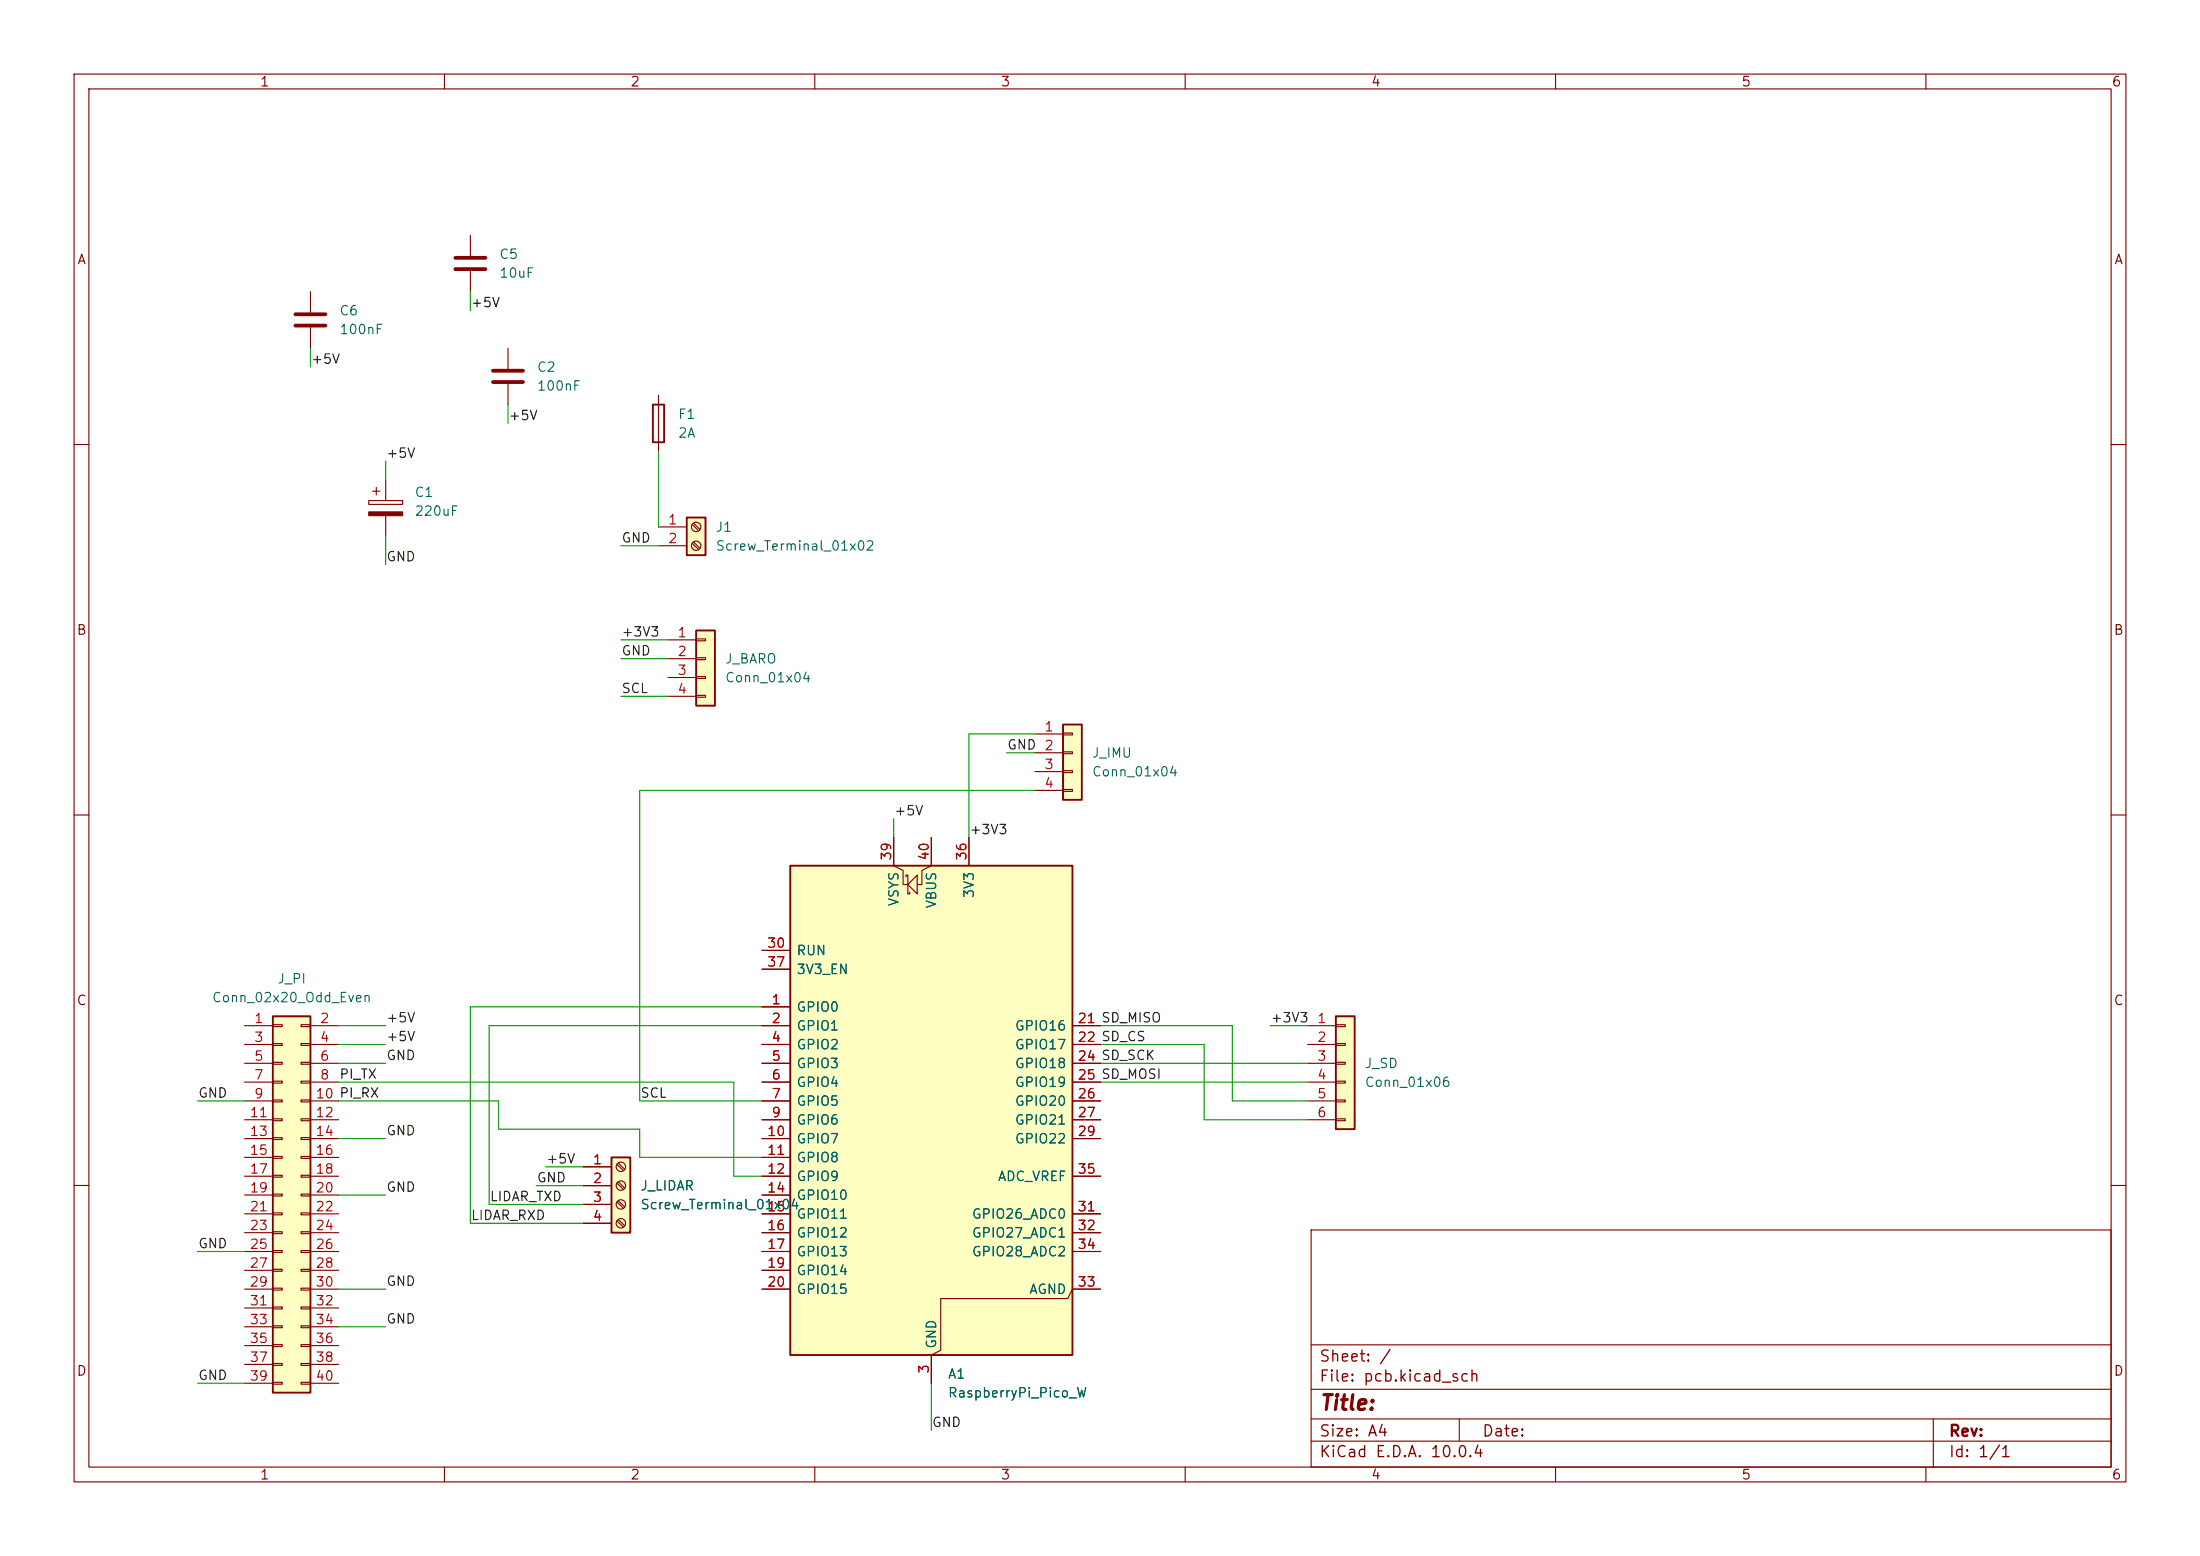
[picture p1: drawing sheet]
<svg xmlns="http://www.w3.org/2000/svg" width="297mm" height="210mm" viewBox="0 0 297 210" stroke-linecap="round" stroke-linejoin="round" font-family="sans-serif">
<g fill="none" stroke="#840000" stroke-width=".15">
<path d="M10 10h277v190h-277zM12 12h273v186h-273zM60 10v2M110 10v2M160 10v2M210 10v2M260 10v2M41.9 39.4v2.8M63.5 31.8v2.7M63.5 36.6v2.8M41.9 44.2v2.8M88.9 53.3v7.7"/>
<path d="M10 60h2M285 60h2M10 110h2M285 110h2M10 160h2M177 166h108v32h-108zM285 160h2M60 198v2M110 198v2M160 198v2M177 194.5h108M177 191.5h108"/>
<path d="M177 187.5h108M177 181.5h108M197 191.5v3M210 198v2M260 198v2M261 191.5v6.5"/>
</g>
<path d="M61.5 34.8h4M61.5 36.3h4M39.9 42.4h4M39.9 43.9h4" fill="none" stroke="#840000" stroke-width=".51"/>
<path d="M88.1 54.6h1.6v5.1h-1.6z" fill="none" stroke="#840000" stroke-width=".25"/>
<path d="M143.5 97.8h2.5v10.2h-2.5z" fill="#ffffc2"/>
<path d="M143.5 97.8h2.5v10.2h-2.5z" fill="none" stroke="#840000" stroke-width=".25"/>
<path d="M68.6 47v2.8M68.6 51.8v2.8M139.7 99.1h3.8M143.5 98.9h1.3v.3h-1.3zM139.7 101.6h3.8M139.7 104.1h3.8M139.7 106.7h3.8M143.5 101.5h1.3v.2h-1.3zM143.5 104h1.3v.3h-1.3zM143.5 106.6h1.3v.2h-1.3z" fill="none" stroke="#840000" stroke-width=".15"/>
<path d="M66.5 50h4.1M66.5 51.6h4.1" fill="none" stroke="#840000" stroke-width=".51"/>
<path d="M92.7 69.9h2.5v5h-2.5z" fill="#ffffc2"/>
<path d="M92.7 69.9h2.5v5h-2.5z" fill="none" stroke="#840000" stroke-width=".25"/>
<g fill="none" stroke="#840000" stroke-width=".15">
<path d="M88.9 71.1h3.8M88.9 73.7h3.8M93.4 70.8l.9 .8M93.4 73.3l.9 .9M93.6 70.6l.9 .9M93.6 73.2l.9 .8"/>
<circle cx="94" cy="73.7" r=".63"/>
<circle cx="94" cy="71.1" r=".63"/>
</g>
<path d="M106.7 116.8h38.1v66.1h-38.1z" fill="#ffffc2"/>
<path d="M106.7 116.8h38.1v66.1h-38.1z" fill="none" stroke="#840000" stroke-width=".25"/>
<g fill="none" stroke="#840000" stroke-width=".15">
<path d="M120.6 113v3.8l1.3 .7v1.9h.7M122.3 118.4v-.3h.3v2.6h.2v-.3M123.8 118.1v2.6l-1.2-1.3zM125.7 113v3.8l-1.2 .7v1.9h-.7M130.8 113v3.8M102.9 135.9h3.8M102.9 138.4h3.8M102.9 128.3h3.8M102.9 130.8h3.8M144.8 138.4h3.8M102.9 141h3.8M102.9 143.5h3.8"/>
<path d="M102.9 146.1h3.8M102.9 148.6h3.8M102.9 151.1h3.8M102.9 153.7h3.8M102.9 156.2h3.8M102.9 158.8h3.8M144.8 141h3.8M144.8 143.5h3.8M144.8 146.1h3.8M144.8 148.6h3.8M144.8 151.1h3.8M144.8 153.7h3.8"/>
<path d="M144.8 158.8h3.8M102.9 161.3h3.8M102.9 163.8h3.8M102.9 166.4h3.8M102.9 168.9h3.8M102.9 171.5h3.8M102.9 174h3.8M144.8 163.8h3.8M144.8 166.4h3.8M144.8 168.9h3.8M148.6 174h-3.8l-.7 1.3h-17.1v6.9l-1.3 .7v3.8"/>
</g>
<path d="M94 85.1h2.5v10.2h-2.5z" fill="#ffffc2"/>
<path d="M94 85.1h2.5v10.2h-2.5z" fill="none" stroke="#840000" stroke-width=".25"/>
<path d="M90.2 86.4h3.8M90.2 88.9h3.8M90.2 91.4h3.8M90.2 94h3.8M94 86.2h1.2v.3h-1.2zM94 88.8h1.2v.2h-1.2zM94 91.3h1.2v.3h-1.2zM94 93.9h1.2v.2h-1.2z" fill="none" stroke="#840000" stroke-width=".15"/>
<path d="M180.3 137.2h2.6v15.2h-2.6z" fill="#ffffc2"/>
<path d="M180.3 137.2h2.6v15.2h-2.6z" fill="none" stroke="#840000" stroke-width=".25"/>
<g fill="none" stroke="#840000" stroke-width=".15">
<path d="M49.8 67.6h4.6v.5h-4.6zM50.3 66.3h1M50.8 65.8v1M52.1 64.8v2.8M52.1 69.6v2.8M176.5 138.4h3.8M180.3 138.3h1.3v.3h-1.3zM176.5 141h3.8M176.5 143.5h3.8M176.5 146.1h3.8M176.5 148.6h3.8M176.5 151.1h3.8"/>
<path d="M180.3 140.8h1.3v.3h-1.3zM180.3 143.4h1.3v.2h-1.3zM180.3 145.9h1.3v.3h-1.3zM180.3 148.5h1.3v.2h-1.3zM180.3 151h1.3v.3h-1.3z"/>
</g>
<path d="M49.8 69.1h4.6v.5h-4.6z" fill="#840000" stroke="#840000" stroke-width=".15"/>
<path d="M82.5 156.2h2.6v10.2h-2.6z" fill="#ffffc2"/>
<path d="M82.5 156.2h2.6v10.2h-2.6z" fill="none" stroke="#840000" stroke-width=".25"/>
<g fill="none" stroke="#840000" stroke-width=".15">
<path d="M78.7 157.5h3.8M83.3 157.1l.9 .9M83.3 159.7l.9 .8M83.5 157l.8 .8M83.5 159.5l.8 .9M78.7 160h3.8M78.7 162.6h3.8M78.7 165.1h3.8M83.3 162.2l.9 .9M83.3 164.8l.9 .8M83.5 162.1l.8 .8M83.5 164.6l.8 .8"/>
<circle cx="83.8" cy="157.5" r=".63"/>
<circle cx="83.8" cy="162.6" r=".63"/>
<circle cx="83.8" cy="160" r=".63"/>
<circle cx="83.8" cy="165.1" r=".63"/>
</g>
<path d="M36.8 137.2h5.1v50.8h-5.1z" fill="#ffffc2"/>
<path d="M36.8 137.2h5.1v50.8h-5.1z" fill="none" stroke="#840000" stroke-width=".25"/>
<g fill="none" stroke="#840000" stroke-width=".15">
<path d="M120.6 113v3.8M125.7 113v3.8M130.8 113v3.8M33 138.4h3.8M36.8 138.3h1.3v.3h-1.3zM40.6 138.3h1.3v.3h-1.3zM41.9 138.4h3.8M102.9 138.4h3.8M102.9 135.9h3.8M102.9 128.3h3.8M102.9 130.8h3.8M144.8 138.4h3.8"/>
<path d="M33 141h3.8M33 143.5h3.8M33 146.1h3.8M33 148.6h3.8M33 151.1h3.8M33 153.7h3.8M33 156.2h3.8M33 158.8h3.8M36.8 140.8h1.3v.3h-1.3zM36.8 143.4h1.3v.2h-1.3zM36.8 145.9h1.3v.3h-1.3zM36.8 148.5h1.3v.2h-1.3z"/>
<path d="M36.8 151h1.3v.3h-1.3zM36.8 153.5h1.3v.3h-1.3zM36.8 156.1h1.3v.2h-1.3zM36.8 158.6h1.3v.3h-1.3zM40.6 140.8h1.3v.3h-1.3zM40.6 143.4h1.3v.2h-1.3zM40.6 145.9h1.3v.3h-1.3zM40.6 148.5h1.3v.2h-1.3zM40.6 151h1.3v.3h-1.3zM40.6 153.5h1.3v.3h-1.3zM40.6 156.1h1.3v.2h-1.3zM40.6 158.6h1.3v.3h-1.3z"/>
<path d="M41.9 141h3.8M41.9 143.5h3.8M41.9 146.1h3.8M41.9 148.6h3.8M41.9 151.1h3.8M41.9 153.7h3.8M41.9 156.2h3.8M41.9 158.8h3.8M78.7 157.5h3.8M102.9 141h3.8M102.9 143.5h3.8M102.9 146.1h3.8"/>
<path d="M102.9 148.6h3.8M102.9 151.1h3.8M102.9 153.7h3.8M102.9 156.2h3.8M102.9 158.8h3.8M144.8 141h3.8M144.8 143.5h3.8M144.8 146.1h3.8M144.8 148.6h3.8M144.8 151.1h3.8M144.8 153.7h3.8M144.8 158.8h3.8"/>
<path d="M33 161.3h3.8M33 163.8h3.8M33 166.4h3.8M33 168.9h3.8M33 171.5h3.8M33 174h3.8M33 176.5h3.8M33 179.1h3.8M36.8 161.2h1.3v.2h-1.3zM36.8 163.7h1.3v.3h-1.3zM36.8 166.2h1.3v.3h-1.3zM36.8 168.8h1.3v.2h-1.3z"/>
<path d="M36.8 171.3h1.3v.3h-1.3zM36.8 173.9h1.3v.2h-1.3zM36.8 176.4h1.3v.3h-1.3zM36.8 178.9h1.3v.3h-1.3zM40.6 161.2h1.3v.2h-1.3zM40.6 163.7h1.3v.3h-1.3zM40.6 166.2h1.3v.3h-1.3zM40.6 168.8h1.3v.2h-1.3zM40.6 171.3h1.3v.3h-1.3zM40.6 173.9h1.3v.2h-1.3zM40.6 176.4h1.3v.3h-1.3zM40.6 178.9h1.3v.3h-1.3z"/>
<path d="M41.9 161.3h3.8M41.9 163.8h3.8M41.9 166.4h3.8M41.9 168.9h3.8M41.9 171.5h3.8M41.9 174h3.8M41.9 176.5h3.8M41.9 179.1h3.8M78.7 160h3.8M78.7 162.6h3.8M78.7 165.1h3.8M102.9 161.3h3.8"/>
<path d="M102.9 163.8h3.8M102.9 166.4h3.8M102.9 168.9h3.8M102.9 171.5h3.8M102.9 174h3.8M144.8 163.8h3.8M144.8 166.4h3.8M144.8 168.9h3.8M144.8 174h3.8M33 181.6h3.8M33 184.2h3.8M33 186.7h3.8"/>
<path d="M36.8 181.5h1.3v.2h-1.3zM36.8 184h1.3v.3h-1.3zM36.8 186.6h1.3v.2h-1.3zM40.6 181.5h1.3v.2h-1.3zM40.6 184h1.3v.3h-1.3zM40.6 186.6h1.3v.2h-1.3zM41.9 181.6h3.8M41.9 184.2h3.8M41.9 186.7h3.8M125.7 182.9v3.8"/>
</g>
<g fill="none" stroke="#009600" stroke-width=".15">
<path d="M63.5 39.4v2.5M41.9 47v2.5M68.6 54.6v2.6M52.1 62.2v2.6M52.1 72.4v3.8M83.8 73.7h5.1M88.9 61v10.1M83.8 88.9h6.4M83.8 86.4h6.4M83.8 94h6.4M139.7 99.1h-8.9v13.9M120.6 110.5v2.5"/>
<path d="M135.9 101.6h3.8M139.7 106.7h-53.3v41.9h16.5M45.7 138.4h6.4M102.9 135.9h-39.4v29.2h15.2M102.9 138.4h-36.9v24.2h12.7M148.6 138.4h17.8v10.2h10.1M171.4 138.4h5.1M26.7 148.6h6.3M45.7 146.1h53.4v12.7h3.8M45.7 148.6h21.6v3.8h19.1v3.8h16.5M45.7 141h6.4M45.7 153.7h6.4"/>
<path d="M45.7 143.5h6.4M73.7 157.5h5M148.6 141h14v10.1h13.9M148.6 146.1h27.9M148.6 143.5h27.9M26.7 168.9h6.3M45.7 161.3h6.4M45.7 174h6.4M45.7 179.1h6.4M72.4 160h6.3M26.7 186.7h6.3M125.7 186.7v6.3"/>
</g>
<text font-size="2" fill="#840000" x="178" y="190.8">Title:</text>
<g font-size="1.5" fill="#840000">
<text x="178" y="184.2">Sheet: /</text>
<text x="178" y="186.9">File: pcb.kicad_sch</text>
<text x="178" y="197.1">KiCad E.D.A. 10.0.4</text>
<text x="178" y="194.3">Size: A4</text>
<text x="200" y="194.3">Date:</text>
<text x="263" y="194.3">Rev:</text>
<text x="263" y="197.1">Id: 1/1</text>
</g>
<g font-size="1.3" fill="#840000">
<text x="35" y="12">1</text>
<text x="85" y="12">2</text>
<text x="135" y="12">3</text>
<text x="185" y="12">4</text>
<text x="235" y="12">5</text>
<text x="285" y="12">6</text>
<text x="10.3" y="36">A</text>
<text x="285.3" y="36">A</text>
<text x="10.3" y="86">B</text>
<text x="285.3" y="86">B</text>
<text x="10.3" y="136">C</text>
<text x="285.3" y="136">C</text>
<text x="10.3" y="186">D</text>
<text x="285.3" y="186">D</text>
<text x="35" y="200">1</text>
<text x="85" y="200">2</text>
<text x="135" y="200">3</text>
<text x="185" y="200">4</text>
<text x="235" y="200">5</text>
<text x="285" y="200">6</text>
</g>
<g font-size="1.3" fill="#006464">
<text x="67.3" y="35.3">C5</text>
<text x="67.3" y="37.8">10uF</text>
<text x="45.7" y="42.9">C6</text>
<text x="45.7" y="45.4">100nF</text>
<text x="72.4" y="50.5">C2</text>
<text x="72.4" y="53">100nF</text>
<text x="91.4" y="56.9">F1</text>
<text x="91.4" y="59.4">2A</text>
<text x="55.9" y="67.4">C1</text>
<text x="55.9" y="69.9">220uF</text>
<text x="96.5" y="72.1">J1</text>
<text x="96.5" y="74.6">Screw_Terminal_01x02</text>
<text x="97.8" y="89.9">J_BARO</text>
<text x="97.8" y="92.4">Conn_01x04</text>
<text x="147.3" y="102.6">J_IMU</text>
<text x="147.3" y="105.1">Conn_01x04</text>
<text x="121.6" y="122.4" transform="rotate(-90 121.6 122.4)">VSYS</text>
<text x="126.7" y="122.7" transform="rotate(-90 126.7 122.7)">VBUS</text>
<text x="131.8" y="121.3" transform="rotate(-90 131.8 121.3)">3V3</text>
<text x="107.4" y="129.2">RUN</text>
<text x="107.4" y="131.8">3V3_EN</text>
<text x="28.5" y="135.6">Conn_02x20_Odd_Even</text>
<text x="37.4" y="133.1">J_PI</text>
<text x="107.4" y="136.9">GPIO0</text>
<text x="107.4" y="139.4">GPIO1</text>
<text x="107.4" y="141.9">GPIO2</text>
<text x="136.9" y="139.4">GPIO16</text>
<text x="136.9" y="141.9">GPIO17</text>
<text x="107.4" y="144.5">GPIO3</text>
<text x="107.4" y="147">GPIO4</text>
<text x="107.4" y="149.6">GPIO5</text>
<text x="136.9" y="144.5">GPIO18</text>
<text x="136.9" y="147">GPIO19</text>
<text x="136.9" y="149.6">GPIO20</text>
<text x="184.2" y="144.5">J_SD</text>
<text x="184.2" y="147">Conn_01x06</text>
<text x="107.4" y="152.1">GPIO6</text>
<text x="107.4" y="154.6">GPIO7</text>
<text x="136.9" y="152.1">GPIO21</text>
<text x="136.9" y="154.6">GPIO22</text>
<text x="86.4" y="161">J_LIDAR</text>
<text x="107.4" y="157.2">GPIO8</text>
<text x="107.4" y="159.7">GPIO9</text>
<text x="134.6" y="159.7">ADC_VREF</text>
<text x="86.4" y="163.5">Screw_Terminal_01x04</text>
<text x="107.4" y="162.3">GPIO10</text>
<text x="107.4" y="164.8">GPIO11</text>
<text x="107.4" y="167.3">GPIO12</text>
<text x="131.1" y="164.8">GPIO26_ADC0</text>
<text x="131.1" y="167.3">GPIO27_ADC1</text>
<text x="107.4" y="169.9">GPIO13</text>
<text x="107.4" y="172.4">GPIO14</text>
<text x="131.1" y="169.9">GPIO28_ADC2</text>
<text x="107.4" y="175">GPIO15</text>
<text x="138.9" y="175">AGND</text>
<text x="126.7" y="182.1" transform="rotate(-90 126.7 182.1)">GND</text>
<text x="127.9" y="186.4">A1</text>
<text x="127.9" y="188.9">RaspberryPi_Pico_W</text>
</g>
<g font-size="1.3" fill="#0f0f0f">
<text x="63.5" y="41.8">+5V</text>
<text x="41.9" y="49.4">+5V</text>
<text x="68.6" y="57">+5V</text>
<text x="52.1" y="62.1">+5V</text>
<text x="52.1" y="76.1">GND</text>
<text x="83.8" y="73.5">GND</text>
<text x="83.8" y="88.8">GND</text>
<text x="83.8" y="86.2">+3V3</text>
<text x="83.8" y="93.9">SCL</text>
<text x="135.9" y="101.5">GND</text>
<text x="120.6" y="110.4">+5V</text>
<text x="130.8" y="112.9">+3V3</text>
<text x="52.1" y="138.3">+5V</text>
<text x="52.1" y="140.8">+5V</text>
<text x="52.1" y="143.4">GND</text>
<text x="171.4" y="138.3">+3V3</text>
<text x="26.7" y="148.5">GND</text>
<text x="45.7" y="145.9">PI_TX</text>
<text x="86.4" y="148.5">SCL</text>
<text x="52.1" y="153.5">GND</text>
<text x="52.1" y="161.2">GND</text>
<text x="72.4" y="159.9">GND</text>
<text x="73.7" y="157.4">+5V</text>
<text x="63.5" y="165">LIDAR_RXD</text>
<text x="66" y="162.4">LIDAR_TXD</text>
<text x="26.7" y="168.8">GND</text>
<text x="52.1" y="173.9">GND</text>
<text x="52.1" y="178.9">GND</text>
<text x="26.7" y="186.6">GND</text>
<text x="125.7" y="192.9">GND</text>
</g>
<g font-size="1.3" fill="#a90000">
<text x="90.1" y="71.1">1</text>
<text x="90.1" y="73.6">2</text>
<text x="91.4" y="86.3">1</text>
<text x="91.4" y="88.9">2</text>
<text x="91.4" y="91.4">3</text>
<text x="91.4" y="94">4</text>
<text x="140.9" y="99">1</text>
<text x="140.9" y="101.6">2</text>
<text x="140.9" y="104.1">3</text>
<text x="140.9" y="106.7">4</text>
<text x="120.6" y="116.2" transform="rotate(-90 120.6 116.2)">39</text>
<text x="125.7" y="116.2" transform="rotate(-90 125.7 116.2)">40</text>
<text x="130.8" y="116.2" transform="rotate(-90 130.8 116.2)">36</text>
<text x="103.5" y="128.2">30</text>
<text x="103.5" y="130.8">37</text>
<text x="104.1" y="135.9">1</text>
<text x="34.2" y="138.4">1</text>
<text x="34.2" y="140.9">3</text>
<text x="34.2" y="143.5">5</text>
<text x="43.1" y="138.4">2</text>
<text x="43.1" y="140.9">4</text>
<text x="43.1" y="143.5">6</text>
<text x="104.1" y="138.4">2</text>
<text x="104.1" y="140.9">4</text>
<text x="104.1" y="143.5">5</text>
<text x="145.4" y="138.4">21 SD_MISO</text>
<text x="145.4" y="140.9">22 SD_CS</text>
<text x="145.4" y="143.5">24 SD_SCK</text>
<text x="145.4" y="138.4">21</text>
<text x="145.4" y="140.9">22</text>
<text x="145.4" y="143.5">24</text>
<text x="177.7" y="138.4">1</text>
<text x="177.7" y="140.9">2</text>
<text x="177.7" y="143.5">3</text>
<text x="34.2" y="146">7</text>
<text x="34.2" y="148.6">9</text>
<text x="42.5" y="148.6">10 PI_RX</text>
<text x="43.1" y="146">8</text>
<text x="104.1" y="146">6</text>
<text x="104.1" y="148.6">7</text>
<text x="145.4" y="146">25 SD_MOSI</text>
<text x="145.4" y="148.6">26</text>
<text x="145.4" y="146">25</text>
<text x="177.7" y="146">4</text>
<text x="177.7" y="148.6">5</text>
<text x="33.6" y="151.1">11</text>
<text x="33.6" y="153.6">13</text>
<text x="42.5" y="151.1">12</text>
<text x="42.5" y="153.6">14</text>
<text x="103.5" y="153.6">10</text>
<text x="104.1" y="151.1">9</text>
<text x="145.4" y="151.1">27</text>
<text x="145.4" y="153.6">29</text>
<text x="177.7" y="151.1">6</text>
<text x="33.6" y="156.2">15</text>
<text x="33.6" y="158.7">17</text>
<text x="33.6" y="161.3">19</text>
<text x="42.5" y="156.2">16</text>
<text x="42.5" y="158.7">18</text>
<text x="42.5" y="161.3">20</text>
<text x="79.9" y="157.5">1</text>
<text x="79.9" y="160">2</text>
<text x="103.5" y="156.2">11</text>
<text x="103.5" y="158.7">12</text>
<text x="103.5" y="161.3">14</text>
<text x="145.4" y="158.7">35</text>
<text x="33.6" y="163.8">21</text>
<text x="33.6" y="166.3">23</text>
<text x="42.5" y="163.8">22</text>
<text x="42.5" y="166.3">24</text>
<text x="79.9" y="162.5">3</text>
<text x="79.9" y="165.1">4</text>
<text x="103.5" y="163.8">15</text>
<text x="103.5" y="166.3">16</text>
<text x="145.4" y="163.8">31</text>
<text x="145.4" y="166.3">32</text>
<text x="33.6" y="168.9">25</text>
<text x="33.6" y="171.4">27</text>
<text x="33.6" y="174">29</text>
<text x="42.5" y="168.9">26</text>
<text x="42.5" y="171.4">28</text>
<text x="42.5" y="174">30</text>
<text x="103.5" y="168.9">17</text>
<text x="103.5" y="171.4">19</text>
<text x="103.5" y="174">20</text>
<text x="145.4" y="174">33</text>
<text x="145.4" y="168.9">34</text>
<text x="33.6" y="176.5">31</text>
<text x="33.6" y="179">33</text>
<text x="42.5" y="176.5">32</text>
<text x="42.5" y="179">34</text>
<text x="33.6" y="181.6">35</text>
<text x="33.6" y="184.1">37</text>
<text x="42.5" y="181.6">36</text>
<text x="42.5" y="184.1">38</text>
<text x="125.7" y="185.5" transform="rotate(-90 125.7 185.5)">3</text>
<text x="33.6" y="186.7">39</text>
<text x="42.5" y="186.7">40</text>
</g>
</svg>
